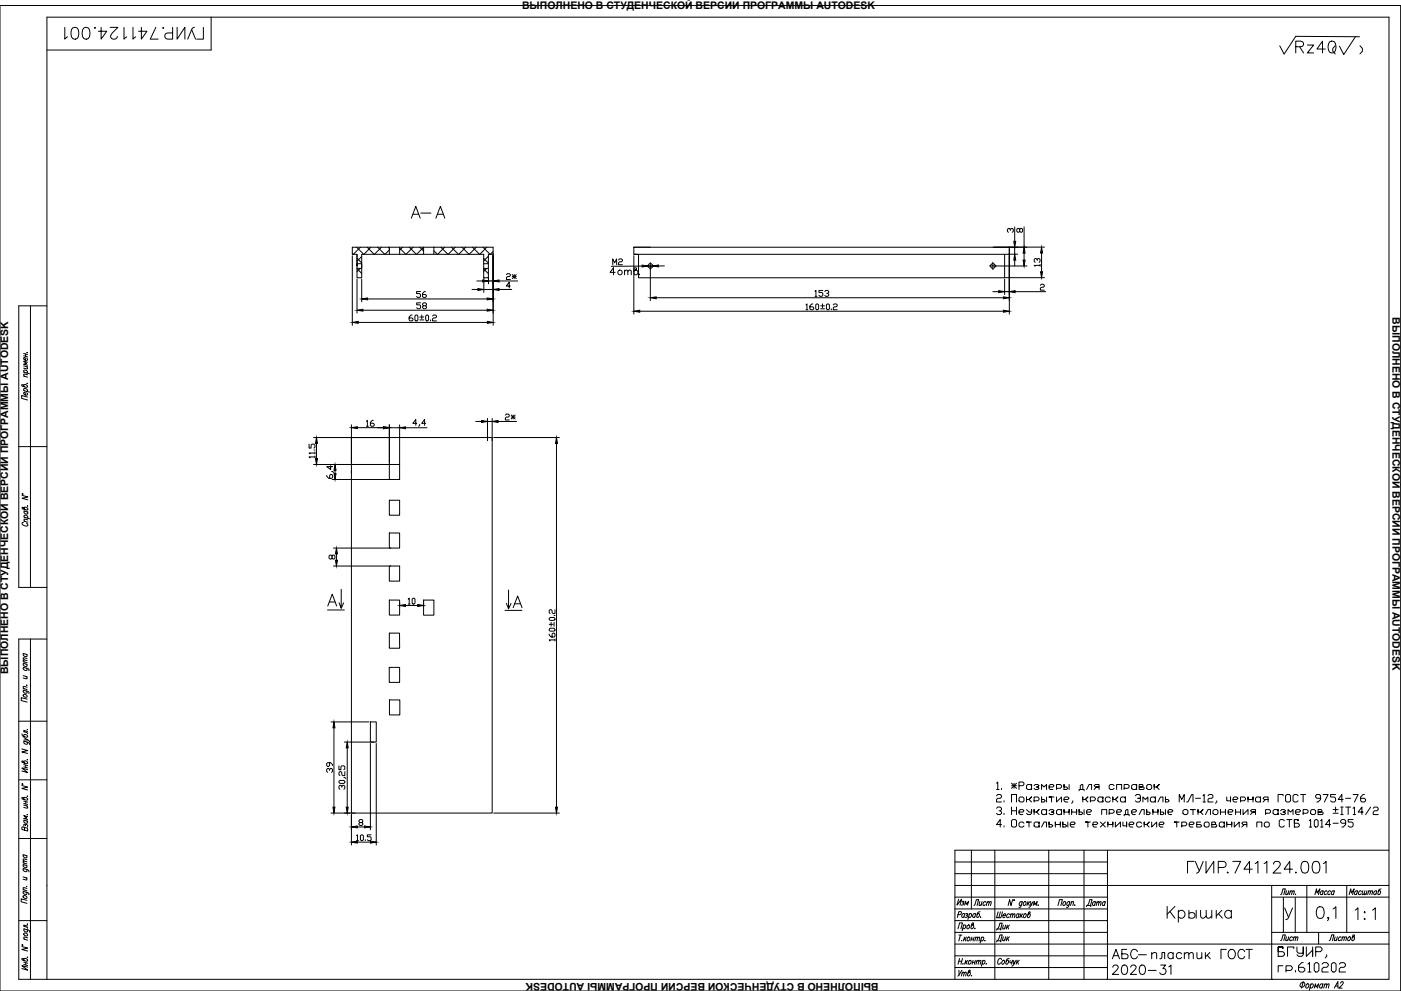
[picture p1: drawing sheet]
<svg xmlns="http://www.w3.org/2000/svg" width="594mm" height="420mm" viewBox="0 0 594 420" stroke-linecap="round" stroke-linejoin="round" font-family="sans-serif">
<!-- layer: KONTUR -->
<path d="M0 2.3h593.9v417.9h-593.9z" fill="none" stroke="#000" stroke-width=".42"/>
<g fill="none" stroke="#000" stroke-width=".42">
<path d="M89.5 7.3v13.9h-69.6M12.9 129.7v119.3M19.9 129.7h-11.9v119.3h11.9M8 189.4h11.9M12.9 270.9v144.3M19.9 270.9h-11.9v144.3h581v-407.9h-569.1v407.9M8 305.8h11.9M8 330.6h11.9M8 355.5h11.9M404.9 375.4h184.1M411.9 360.5v24.9M421.9 360.5v54.7"/>
<path d="M444.7 360.5v54.7M459.7 360.5v54.7M469.6 360.5v54.7M539.2 375.4v39.8M554.1 375.4v19.9M571.1 375.4v19.9M589 360.5h-184.1v54.7M8 390.3h11.9M539.2 380.4h49.8M539.2 395.3h49.8M559.1 395.3v5M469.6 400.3h119.4"/>
</g>
<g fill="none" stroke="#000" stroke-width=".42">
<path d="M10 159.5l1.7 .4M10 157.8l2.5 .7M10 155.1l1.7 .4M10 149.9l1.7 .4M10 150.8l1.7 .5M10.4 157.9l-.4-.5a.82 .82 0 0 1 1.1-.4 .82 .82 0 0 1 .5 1l-.3 .1M10.8 150.1v.9M11.2 155.4l.5 .6-.1 .4-1.6-.3M11.3 151.8l.4 .5a.8 .8 0 0 1-1.1 .4 .8 .8 0 0 1-.4-1.1h.5v1.1M11.4 149.4l.3 .1zM11.7 158.9l-1.6-.3-.1 .4 .5 .6M11.7 153.6l-1.7-.4 1.3 .9-1.3 .3 1.7 .5"/>
<path d="M10 163.5a.78 .78 0 0 1 1.1-.4 .78 .78 0 0 1 .3 1.1l-2-.5-.2-.5h.6l.6 .8M10 165.6l2.5 .6M10.4 165.7l-.4-.5a.82 .82 0 0 1 1.1-.4 .82 .82 0 0 1 .5 1l-.3 .1M11.3 166.5l.4 .5a.79 .79 0 0 1-1.1 .4 .79 .79 0 0 1-.4-1h.5v1.1M11.4 162.5l.3 .1zM11.7 168.4l-2.5-.7v1.2l2.5 .7M9.4 210l2.4 .7-2.4 .5 2.4 .7M9.4 209.3l.3 .3zM10.2 215.6a.79 .79 0 0 1 1-.5 .79 .79 0 0 1 .4 1.1l-2-.4-.2-.7 .5 .1 .6 .8M10.2 219.3l2.5 .7M10.2 216.6l1.6 .5M10.5 219.4l-.3-.5a.75 .75 0 0 1 1-.4 .75 .75 0 0 1 .3 1.1"/>
<path d="M10.5 216.7l-.2 .1a.82 .82 0 0 0 .5 1.1 .82 .82 0 0 0 1-.5l-.3-.4M11.6 214.5l.2 .1zM9.9 221.4l-.2 .1a.77 .77 0 0 0-.3 .9 .77 .77 0 0 0 .9 .5h1.4v-.7l-.5-.4M10.2 221l1.6 .4M11.8 220.4l-1.5-.3-.1 .4 .4 .6M9.8 277.1l1.7 .4M10.2 277.2l-.3 .1a.84 .84 0 0 0 .6 1 .84 .84 0 0 0 1-.4l-.4-.5M11.5 279.2l-1.6-.3-.1 .3 .5 .6M9.8 292.6l2.3 .7 .1 .7M9.8 282.9l2.3 .7 .1 .8M9.8 291.9l1.7 .5M9.8 286.5l1.7 .4"/>
<path d="M9.8 281.2l1.7 .5M9.8 280.5l1.7 .5M9.9 294.5a.95 .95 0 0 1 1.1 0 .95 .95 0 0 1 .4 1 .97 .97 0 0 1-1.1 0 .97 .97 0 0 1-.4-1zM10.2 292.7l-.3 .1a.84 .84 0 0 0 .6 1.1 .84 .84 0 0 0 1-.5l-.4-.5M10.2 283l-.1 .1a.79 .79 0 0 0 .3 1.1 .79 .79 0 0 0 1.1-.5l-.4-.4M10.2 281.3l-.3 .1a.84 .84 0 0 0 .6 1.1 .84 .84 0 0 0 1-.5l-.4-.4M11 286.8l.5 .6-.1 .4-1.6-.4M11.3 290.5l.2 .1zM11.5 296.4l-2.5-.6v1.2l2.5 .7M11.5 291.4l-1.6-.4-.1 .5 .5 .5M11.5 280.1l-1.6-.3-.1 .3 .5 .6M9.3 317.5l2.4 .7-2.4 .6 2.4 .6"/>
<path d="M9.3 311.2l.5 1 1.8 .3a.82 .82 0 0 0-.5-1 .82 .82 0 0 0-1 .4l.3 .5M10.1 314.2l2.2 .7 .1 .7M10.1 312.7l1.6 1-1.6 .1M10.4 314.3l-.1 .1a.77 .77 0 0 0 .4 1.1 .77 .77 0 0 0 1-.5l-.3-.4M11.5 309.3h.1M11.7 313.7l.9 .8M11.7 310.1l-1.6-.4v.5l1.5 .5 .1 .4M9.3 333l2.4 .7-2.4 .6 2.4 .6M9.3 332.3l.4 .3zM10.1 338.6a.79 .79 0 0 1 1-.4 .79 .79 0 0 1 .4 1l-2-.4-.2-.6h.5l.6 .8M10.1 323.1a.8 .8 0 0 1 1-.4 .8 .8 0 0 1 .4 1.1l-2-.5-.2-.6 .3-.1 .8 1M10.1 339.6l1.6 .5"/>
<path d="M10.1 324.2l1.6 .4M10.1 325.2l1.6 .4M10.9 324.4v1M10.9 339.9v.9M11.5 337.5l.2 .1zM11.5 322.1h.2zM11.7 326.3l-2.4-.7 2.4 1.9-2.4-.6M10.1 347.7l1.6 .5M10.1 341.3l1.6 .5M10.1 340.6l1.6 .5M10.4 351.2l-.2-.4-.8-.2-.1 1.1 2.4 .6v-.8l-.4-.5h-.8l-.1 1M10.4 347.8l-.2 .1a.82 .82 0 0 0 .5 1.1 .82 .82 0 0 0 1-.5l-.3-.4"/>
<path d="M10.8 349.8l.7-.1 .1 .9M10.8 350.1l-.1-.5-.5-.1v.8M11.3 341.7l.4 .5-.1 .4-1.5-.3M11.5 345.4h.2zM11.7 346.2l-1.6-.4 1.3 1-1.3 .2 1.6 .5M9.8 379.9a.82 .82 0 0 1 1.1-.1 .82 .82 0 0 1 .2 1.1l-.9-.2zM9.8 377.9l2.2 .7 .1 .7M9.8 368.2l1.9 .5 .6 .6-.2 .4M9.8 377.2l1.6 .5M9.8 371.8l1.6 .4M9.8 366.6l1.6 .4M9.8 365.8l1.6 .5"/>
<path d="M9.8 362.4l1.6 .4M10.2 378l-.3 .1a.82 .82 0 0 0 .5 1 .82 .82 0 0 0 1-.4l-.3-.5M10.2 368.3l-.2 .1a.77 .77 0 0 0 .4 1.1 .77 .77 0 0 0 1-.5l-.3-.4M10.2 366.6l-.3 .1a.82 .82 0 0 0 .5 1.1 .82 .82 0 0 0 1-.5l-.3-.4M10.2 362.5l-.3 .1a.82 .82 0 0 0 .5 1 .82 .82 0 0 0 1-.4l-.3-.5M11 372.1l.4 .6-.1 .4-1.5-.4M11.2 375.8l.2 .1zM11.4 376.7l-1.5-.4-.1 .5 .4 .5M11.4 365.4l-1.5-.3-.1 .3 .4 .6M11.4 364.5l-1.5-.3-.1 .3 .4 .6M10.1 393.8l1.9 .5 .6 .5-.2 .4M10.1 398.1l1.6 .5"/>
<path d="M10.2 395.7a.83 .83 0 0 1 1.1 0 .83 .83 0 0 1 .1 1.1l-1-.2-.3-.5zM10.4 393.9l-.1 .1a.77 .77 0 0 0 .4 1.1 .77 .77 0 0 0 1-.5l-.3-.4M11.4 381.7l-2.4-.6v1.2l2.4 .7M11.5 391.8h.1M11.7 397.6l-1.5-.3-.1 .4 .4 .6M11.7 392.6l-1.6-.4v.5l1.5 .5 .1 .4M406.2 393.8l.7-2.5h1.2l-.6 2.5M406.2 387.8l1.1-.1 .3-1.1-1-.1-.7 2.5M406.6 396.5h1.3M407.2 396.5l-.6 2.4M407.8 398.7h.1M408.5 392.5l.5-.4a.76 .76 0 0 1 .4 1.1 .76 .76 0 0 1-1.1 .2"/>
<path d="M408.6 392.1l-.6 2.5M409 397.3l-.4 1.6M409 387.7l-.1-.3a.82 .82 0 0 0-1 .5 .82 .82 0 0 0 .4 1.1l.5-.4M409.2 387.3l-.5 1.7M409.2 398l.3 .9M409.5 387.4h.8l-.1 .5-.5 .1M409.9 397.3l-1.2 1.2M410 388l.3 .5-.3 .4h-.8M410.2 392.5l.5-.4a.76 .76 0 0 1 .4 1.1 .76 .76 0 0 1-1.1 .2zM410.3 397.6l.5-.3a.76 .76 0 0 1 .4 1.1 .76 .76 0 0 1-1.2 .2zM411 387.7l.4-.4a.76 .76 0 0 1 .5 1.1 .76 .76 0 0 1-1.2 .2M411.1 387.3l-.7 2.5"/>
<path d="M411.9 398.1h.9M412.1 397.3l-.5 1.6M412.4 392.1a.77 .77 0 0 1 .4 1.1 .77 .77 0 0 1-1.1 .3l.5-2 .5-.2v.6l-.8 .6M413.1 397.3l-.5 1.6M413.4 393.5l-.1 .3zM413.6 387.7v-.3a.82 .82 0 0 0-1.1 .5 .82 .82 0 0 0 .5 1.1l.4-.4M413.6 397.8l.6-.5 .4 .1-.4 1.5M413.8 387.3l-.5 1.7M413.8 397.3l-.5 1.6M414.5 397.8l.6-.5 .4 .1-.4 1.5M415.6 386.5l-1.1 .6-.3 1.8a.84 .84 0 0 0 1.1-.5 .84 .84 0 0 0-.5-1.1l-.4 .4M415.8 388.7v.3z"/>
<path d="M416.2 397.6l.4-.3a.82 .82 0 0 1 .4 1 .82 .82 0 0 1-.9 .5l-.2-.2M416.3 397.3l-.7 2.5M417.7 398.7h.1M429.4 381.4l-.7 2.5-.6-2.5-.6 2.5M429.9 381.5l.2 .1-.2 .2zM433.4 382.6v-.1a.8 .8 0 0 0-1.1 .3 .8 .8 0 0 0 .4 1.1l.5-.4M433.5 382.2l-.7 2.3-.7 .1M434.1 382.6l.5-.4a.84 .84 0 0 1 .4 1.1 .84 .84 0 0 1-1 .5zM435.9 382.2l-.5 1.7M436.1 382.9l.4 1M436.8 382.2l-1.2 1.2M437 382.2l.1 1.7 1-1.7"/>
<path d="M438.1 383.9l.5-1.7 .2 1.3 1-1.3-.4 1.7M440.2 383.7v.2zM448.6 383.9l.7-2.5h1.2l-.7 2.5M451.1 382.4l.3-.2a.84 .84 0 0 1 .4 1.1 .84 .84 0 0 1-1 .5l-.1-.9zM453.6 382.6l-.1-.1a.79 .79 0 0 0-1.1 .4 .79 .79 0 0 0 .5 1l.4-.4M453.7 382.2l-.7 2.3-.8 .1M454.3 382.7l.5-.5 .5 .2-.4 1.5M454.4 382.2l-.5 1.7M455.8 383.7l-.1 .2zM9.3 401.3l2.4 .7-2.4 .5 2.4 .7M9.3 400.6l.4 .3zM10.1 406.9a.79 .79 0 0 1 1-.5 .79 .79 0 0 1 .4 1.1l-2-.5-.2-.6h.3l.8 .9"/>
<path d="M10.1 407.9l1.6 .5M10.1 408.9l1.6 .5M10.9 408.1v1M11.5 405.8l.2 .1zM11.7 410l-2.4-.6 2.4 1.9-2.4-.7M406.6 407.5h1.2M406.9 406.4l-.7 2.4M408.1 406.4l-.6 2.4M408.3 408.6h.1M409.5 407.2l-.4 1.6M409.7 407.9l.3 .9M410.4 407.2l-1.2 1.1"/>
<path d="M410.8 407.5l.5-.3a.82 .82 0 0 1 .4 1 .82 .82 0 0 1-1 .5zM412.4 408h1M412.6 407.2l-.4 1.6M413.6 407.2l-.4 1.6M414.2 407.6l.5-.4 .4 .1-.4 1.5M414.3 407.2l-.4 1.6M415.1 407.6l.5-.4 .4 .1-.4 1.5M416.7 407.5l.5-.3a.75 .75 0 0 1 .4 1 .75 .75 0 0 1-1.1 .3M416.8 407.2l-.7 2.5M418.2 408.6h.1M424.6 406.9v-.2a.77 .77 0 0 0-.9-.3 .77 .77 0 0 0-.5 .8v1.5l.5 .1 .6-.6M425.2 407.2l.2-.1a.84 .84 0 0 1 .5 1.1 .84 .84 0 0 1-1 .5l-.1-.9z"/>
<path d="M427.9 406.3l-1.1 .6-.2 1.8a.84 .84 0 0 0 1-.5 .84 .84 0 0 0-.5-1.1l-.4 .4M428.4 407.1v1.1l.8-.5M429.4 407.1l-.5 1.7M429.8 407.1l.1 1.7 1-1.7M429.9 408.8l-.9 .8M431.3 407.1l-.4 1.7M431.5 407.8l.3 1M432.2 407.1l-1.2 1.2M551.6 417a.94 .94 0 0 1 1.4-.4 .94 .94 0 0 1 0 1.4 .94 .94 0 0 1-1.4 .5 .94 .94 0 0 1 0-1.5zM552.7 416.2l-.8 2.7M554 417.5l.4-.4a.91 .91 0 0 1 .5 1.2 .91 .91 0 0 1-1.1 .5zM555.8 417.5l.5-.4a.91 .91 0 0 1 .5 1.2 .91 .91 0 0 1-1.1 .5l-.2-.3"/>
<path d="M555.9 417.1l-.7 2.8M557.3 418.9l.5-1.8 .3 1.4 1-1.4-.4 1.8M560.9 417.5l-.1-.3a.91 .91 0 0 0-1.1 .6 .91 .91 0 0 0 .4 1.1l.5-.4M561 417.1l-.5 1.8M561.6 417.6l.7-.5 .3 .1-.3 1.7M561.8 417.1l-.5 1.8M562.6 417.6l.6-.5 .4 .1-.4 1.7M565.8 418.9l1.5-2.7 .1 2.7M566.3 418h1M568.4 416.9a.59 .59 0 0 1 .7-.7 .59 .59 0 0 1 .5 .8l-1.9 1.9h1.4"/>
</g>
<path d="M404.9 395.3h64.7M404.9 390.3h64.7M544.2 380.6v14.7M549.2 380.6v14.7M404.9 400.3h64.7M404.9 410.2h64.7M404.9 405.3h64.7" fill="none" stroke="#000" stroke-width=".42"/>
<!-- layer: 0 -->
<g fill="none" stroke="#000" stroke-width=".42">
<path d="M542.7 19.4l1.8 3.5M574.7 15.6l-4.9 7.5-1.8-3.5M576.5 15.6l-27.1-.2-4.9 7.5M428.4 97.7l-.4-.8h-.4l-.4 .4v.8l.4 .4M428.4 97.3l.4-.4 .9 .4v.8l-.4 .4M430.3 96.2v6.1M432.4 97.2l.4-.4 .8 .4v.9l-.4 .4-.8-.4v-.9l-.4-.4-.8 .4v.9l.3 .4 .9-.4M434.3 96.2v8.6M149.4 104.8h59.7v3h-2v10h-2v-10h-51.7v10h-2v-10h-2zM149.4 107.5l.3 .3M149.4 108.4v29.5M151.2 104.8l3 3"/>
<path d="M151.4 107.8v5v-1h2v2h-2M151.4 113.9l2 2M151.4 109.5l2 2M151.4 118.4v14.4M152.8 113.8l-1.4 1.4M152.8 104.8l-3 3M153.4 108.8l-2 1.9M153.4 117.7l-.1 .1M153.4 118.4v9.6M155.7 104.8l3 3M157.3 104.8l-3 3M160.1 104.8l3.1 3"/>
<path d="M161.8 104.8l-3.1 3M164.6 104.8l.5 .5M165.1 104.8v3M165.1 106l-1.9 1.8M169.5 104.8v3M169.5 105.2l2.6 2.6M170.7 104.8l-1.2 1.2M173.6 104.8l2.9 3M175.2 104.8l-3 3M176.7 107.8l2.9-3v3M178 104.8l1.6 1.6M184 106.3l1.5 1.5"/>
<path d="M184 104.8v3M184.1 104.8l-.1 .1M186.9 104.8l3 3M188.6 104.8l-3 3M191.4 104.8l3 3M193 104.8l-3 3M195.9 104.8l3 3M197.5 104.8l-3 3M200.4 104.8l2.9 3M202 104.8l-3 3M202.2 119.1h2.5M204.8 104.8l3 3"/>
<path d="M205.1 114l2 2M205.1 109.6l2 1.9M205.1 111.8h2M205.1 113.8h2M205.1 117.6v6.4M206.4 104.8l-2.9 3M206.4 113.8l-1.3 1.3M206.9 117.8l.2-.2v2.8M207.1 108.6l-2 2M207.1 119.1h2M209.1 106.6l-1.2 1.2M209.1 108.4v24.4"/>
<path d="M209.1 107.6v30.3M211.6 119.1h7.9M214.8 116.4l.3-.4h.9l.4 .4-.4 .9h-.9l-.3 .4v.8h1.6M217.2 117.3h1.7M217.2 116.4l1.7 1.7M218.1 116.4v1.7M218.9 116.4l-1.7 1.7M259.8 112.3v-2.5l.8 1.6 .9-1.6v2.5M262.3 110.2l.4-.4h.8l.4 .4-.3 .8h-.9l-.4 .4v.9l1.6-.1M268.8 104.8h159.2v3h-159.2zM268.8 107.8h2v10h155.2v-10M268.8 104.8h7"/>
<path d="M268.8 108.4v24.8M272.3 112.8l-13.1 .1M274.2 112.8h3M275.8 111.3v16.2M281.7 112.7l-2.5 .1M419.6 112.7h2.8M421 104.8h14.5M421 111.2v3.1M421.6 112.8h13.9M425.9 117.7h17M426 118.4v6.5M427.7 107.8h3.8"/>
<path d="M427.9 104.8h15M428 105.5v27.7M430.3 104.8v3M430.3 110.3v2.5M434.3 107.3v3M439.8 110.4v-.4l-.8-.4-.5 .4v.8l.5 .5M439.8 110l.4-.4 .8 .4v.8l-.4 .5M441 112.5h-2.5l.5 .4M441 112.1v.8M441.7 107.3v7.9M151.9 136.7h54.8M153.9 131.5h52.7"/>
<path d="M155.9 126.7h50.7M174.7 133.6h-.4l-.8 .8v1.2l.4 .5h.8l.4-.9-.4-.4h-1.2M175.9 134l.5-.4 .8 .4v1.6l-.4 .5-.9-.5zM178 135.6h1.7M178 134.4h1.7M178.3 123.6h-1.6v.9h1.2l.4 .4v.8l-.4 .4h-.8l-.4-.4M178.4 128.4h-1.7v.8h1.3l.4 .4v.9l-.4 .4h-.9l-.4-.4M178.9 133.6v1.6M179.6 129.6l-.4-.8 .4-.4h.8l.4 .8-1.6 .8 .4 .9h.8l.4-.4-.4-.9M180.4 123.6h-.4l-.8 .9v1.2l.3 .4h.9l.4-.4-.4-.8h-1.2M180.5 134l.4-.4 .8 .4v1.6l-.3 .5-.9-.5zM182.6 135.6v.5"/>
<path d="M183.4 134l.4-.4h.9l.4 .4-.4 .8h-.9l-.4 .4v.9h1.7M200.2 122.7h2.4M205.1 122.7h4M211.6 122.7h5.4M216.4 121.3h-1.7l1.2-1.7v2.5M271.3 132h154.2M278.3 126.2h147.2M341.8 129.2l.4-.3v2.4M341.8 131.3h.8M344.6 128.9l-1.2 .8v1.2l.4 .4h.8l.5-.4-.5-.8h-1.2M345.6 123.6l.4-.5v2.5M345.6 125.6h.8"/>
<path d="M345.9 129.2l.4-.3 .8 .3v1.7l-.4 .4-.8-.4zM348 130.9h1.6M348 129.7h1.6M348.8 128.9v1.6M348.9 123.1h-1.6v.9h1.2l.4 .4v.8l-.4 .4h-.8l-.4-.4M349.8 123.6l.3-.5h.9l.4 .5v.4l-.8 .4M350.4 129.2l.5-.3 .8 .3v1.7l-.4 .4-.9-.4zM351 124.4l.4 .4-.4 .8h-.9l-.3-.4M352.5 130.9v.4M353.4 129.2l.4-.3h.8l.4 .3-.4 .9h-.8l-.4 .4v.8h1.6M421 123.7h2.5M426 123.7h2"/>
<path d="M430.4 123.7h13M441.2 120.9l.4-.4h.8l.4 .4-.4 .9h-.8l-.4 .4v.8h1.6M155.4 178.6l.4-.4v2.5M158.3 178.2h-.4l-.8 .9v1.2l.4 .4h.8l.4-.8-.4-.4h-1.2M176.7 179.5h-1.7l1.3-1.7v2.5M178 179.9l-.5 .9M180.5 179.5h-1.7l1.2-1.7v2.5M201.7 178.7h2.5M206.7 177.4v9.5M206.7 178.7h2M208.7 177.4v9.5M211.2 178.7h7.9"/>
<path d="M214.3 176l.4-.4h.9l.3 .4-.3 .8h-.9l-.4 .4v.9h1.6M216.8 176.8h1.6M216.8 176l1.6 1.6M217.6 176v1.6M218.4 176l-1.6 1.6M131.1 188.3v1.7h.8v-1.3l.4-.4h.8l.5 .4v.9l-.5 .4M133 185.5h31.5M133 196.9h32.3M133.1 190.8h.5M133.6 193.7h-2.5l.4 .4M133.6 192.1h-2.5l.4 .3M133.6 191.6v.8"/>
<path d="M133.6 193.3v.8M134.2 188v6.4M140.2 197.4v1.7l-1.6-1.3h2.5M140.6 199.9l.9 .4M142.1 199.4v1.4M149 185.5h59.7v159.2h-59.7zM149 180.1v16.2M149 199.5v1M151.5 181.3h11.1M155.4 180.7h.8M160.1 181.4h2.5M165.1 196.9h4.4v6.4h-4.4v-6.4h4.4"/>
<path d="M165.1 180.1v16.8M165.1 181.4h4.4M169.5 180.1v16.8M172 181.4h9.1M209.3 185.5h27.9M236 188v154.2M138.6 201.5v.5l.8 .8h1.2l.5-.4v-.9l-.5-.4-.8 .4v1.3M140.8 203.3h24.5M165.1 212.1h4.4v6.3h-4.4zM140.8 235.8l.4-.5 .8 .5v.8l-.4 .4-.8-.4v-.8l-.4-.5-.9 .5v.8l.5 .4 .8-.4M141.4 240h28.1v6.4h-4.4v-6.4M141.4 232.4h24.3"/>
<path d="M142.7 234.8v2.7M165.1 226h4.4v6.4h-4.4zM138.9 258.6h7.1M139 256.9l1.9-5 1.8 5M139.7 255.2h2.4M144.7 249.9v8l-.9-2.3M145.7 255.6l-1 2.3M165.1 254.4h4.4v6.4h-4.4zM169.5 255.5v1.8M172 256.7h5.1M173.1 254l.4-.4v2.5M173.1 256.1h.8"/>
<path d="M175.2 253.6l.8 .4v1.7l-.4 .4-.8-.4v-1.7zM179.6 254.4h4.4v6.4h-4.4zM179.6 255.5v1.8M214.2 258.8h7.1M215.6 250.1v8l-.9-2.3M216.7 255.9l-1.1 2.2M217.6 257.6l1.9-4.9 1.9 4.9M218.3 256h2.4M235.3 258.5v1.6h-.8l-.4-.4v-.8l-.8-.4-.4 .4v.8l.4 .4M165.1 268.4h4.3l.1 6.4h-4.4zM232.9 268.8v.4l.8 .9h1.2l.4-.4v-.9l-.4-.4-.8 .4v1.3M232.9 264.7h1.6"/>
<path d="M233.3 266.4h1.6l.4 .8-.4 .4h-1.6l-.4-.4zM233.3 261.8h1.6l.4 .8-.4 .4h-1.6l-.4-.4zM233.7 263.9v1.6M234.9 263.9v1.6M234.9 260.9h.4M235.3 271.3h-2.4l.4 .4M235.3 270.9v.8M165.1 283h4.4v6.3h-4.4zM165.1 296.8h4.4v6.3h-4.4zM140.4 306.1h16.1M141.6 308.6v33.6M146 314.6h12.6"/>
<path d="M147.2 317.1v25.1M157.1 306.1h2.5v8.5h-2.5zM157.1 315.2v36.6M159.6 315.2v43.1M139.7 326.6v-.4l-.8-.4-.4 .4v.9l.4 .3M139.7 326.2l.5-.4 .8 .4v.9l-.4 .3M139.7 323.3v1.3l-.4 .4-.8-.4v-.9l.4-.4h1.3l.8 .8v.5M143.7 331.3l.4-.4h1.7l.4 .8-.4 .4h-1.7zM143.7 324.7v1.6h.9v-1.2l.3-.4h.9l.4 .4v.8l-.4 .4M144.9 333.8l-.3-.8-.9 .4v.8l.4 .4M144.9 333.4l.5-.4 .8 .4v.8l-.4 .4M145.8 329.6l.8 .5"/>
<path d="M146.2 327.2v1.6h-.8l-.5-.4v-.8l-.3-.4-.9 .4v.8l.4 .4M422.6 332.1l.5-.5v3.1M422.6 337.4l.5-.6h1l.6 .6v.5l-.6 .6h-1l-.5 .5v1h2.1M422.6 334.7h1M424.7 334.2v.5M425.7 339.5v.5M428.9 333.1h2.1M428.9 332.1l2.1 2.1M430 332.1v2.1M431 332.1l-2.1 2.1M432.1 333.1h1.6l.5-.5v-.5l-.5-.5h-1.6v3.1M432.6 337.9h1.1l.5 .6v1l-.5 .5h-1.1l-.5-.5v-1z"/>
<path d="M435.3 333.1l.5-.5h1.1l.5 .5v-.5v2.1v-.5l-.5 .5h-1.1l-.5-.5zM438.5 333.1l.5-.5h1.1l.5 .5-.5 .6h-.6h.6l.5 .5-.5 .5h-1.1l-.5-.5M438.5 339.5h1.6l.5-.5v-.5l-.5-.6h-1.6v2.1M441.7 334.7v-2.1l1 1.1 1.1-1.1v2.1M441.7 337.9v1.1h1l.5 .5-.5 .5h-1zM443.8 337.9v2.1M444.8 333.7h1.6l.6-.6-.6-.5h-1l-.6 .5v1.1l.6 .5h1M447 337.9h-2.2h1.1v2.1M448 334.2h1.6l.5-.5v-.6l-.5-.5h-1.6v2.1M448 337.9v2.1l2.1-2.1v2.1M451.2 332.6v1.1h1.1l.5 .5-.5 .5h-1.1zM451.2 339h1.6l.5-.5-.5-.6h-1.1l-.5 .6v1l.5 .5h1.1"/>
<path d="M453.3 332.6v2.1M454.9 339.5v.5l-.5 .6M457.6 335.3v-.6h.5v-1.6l.5-.5h.5v2.1h-1h1.6v.6M460.8 334.7l1-2.1h1.1v2.1M462.4 339.5h1.5l.6-.5v-.5l-.6-.6h-1.5v2.1M463.9 334.7l1.1-1h-.5l-.6-.6 .6-.5h1.5v1.1h-1h1v1M466 337.9h1.1l.6 .6v-.6v2.1v-.5l-.6 .5h-1.1l-.5-.5v-1zM470.8 338.5l-.5-.6h-1l-.6 .6v1l.6 .5h1l.5-.5M472.4 333.1l-.5-.5h-1.1l-.5 .5v1.1l.5 .5h1.1l.5-.5M473.5 334.7v-2.1h2.1v2.1M475.6 337.9h1.1l.5 .6v-.6v2.1v-.5l-.5 .5h-1.1l-.5-.5v-1zM476.7 334.2h1.6l.5-.5v-.6l-.5-.5h-1.6v2.1"/>
<path d="M479.8 333.1l.6-.5h1.1l.5 .5v-.5v2.1v-.5l-.5 .5h-1.1l-.6-.5zM481.5 337.4l.5-.6h1.1l.5 .6v1.1h-1.1h1.1v1l-.5 .5h-1.1l-.5-.5M484.1 332.6h-1v2.1l2-.2-.2-.8h-1.8h1M484.1 332.6l.6 .5-.6 .5M486.2 333.1l.5-.5h1.1l.6 .5v1.1l-.6 .5h-1.1l-.5-.5zM487.8 338.5l.6-.6h1l.5 .6v-.6v2.1v-.5l-.5 .5h-1l-.6-.5zM489.4 334.7v-2.1v1.1h1.1l1-1.1-1 1.1 1 1M494.2 337.9v1.1h1.1l.5 .5-.5 .5h-1.1zM506.9 338.5h2.2M510.1 337.4l.5-.6v3.2M512.2 337.4l.5-.6h1.1l.5 .6v.5l-.5 .6h-1.1l-.5 .5v1h2.1M516 339.5v.5l-.6 .6"/>
<path d="M520.2 337.9v1.6h1.6v-1.6v2.1M522.9 339h1.5l.6-.5-.6-.6h-1l-.5 .6v1l.5 .5h1M526 339.5h1.6l.6-.5v-.5l-.6-.6h-1.6v2.1M532.4 338.5l.5-.6h1.1l.5 .6v-.6v2.1v-.5l-.5 .5h-1.1l-.5-.5zM544.1 337.4v-.6h-2.1v3.2M545.1 337.4l.6-.6h1l.5 .6v2.1l-.5 .5h-1l-.6-.5zM550.4 337.4l-.5-.6h-1l-.6 .6v2.1l.6 .5h1l.5-.5M551.5 336.8h2.1M552.6 336.8v3.2M560 338.5h-1.6l-.5-.6v-.5l.5-.6h1.1l.5 .6v1.6l-1.1 1h-.5M561 336.8h2.2l-1.6 3.2M566.3 336.8h-2.1v1.1h1.6l.5 .6v1l-.5 .5h-1l-.6-.5"/>
<path d="M569.6 339h-2.2l1.6-2.2v3.2M570.6 338.5h2.1M573.8 336.8h2.1l-1.6 3.2M578.6 336.8h-.6l-1 1.1v1.6l.5 .5h1.1l.5-.5v-.5l-.5-.5h-1.6M140.4 344.7h10.2M149 345.3v13M151.2 354.3l.4-.4v2.5M151.2 356.4h.8M151.5 350.6h3.1M151.5 357h5.6M152.6 348.7l-.4-.4 .4-.8h.9l.3 .8-.3 .4h-.9l-.4 .8 .4 .5h.9l.3-.5-.3-.8M152.8 354.3l.4-.4 .9 .4v1.7l-.4 .4-.9-.4z"/>
<path d="M154.9 356v.4M157.4 353.9h-1.7v.9h1.3l.4 .4v.8l-.4 .4h-.8l-.5-.4M209.3 344.7h27.9M422.6 342.7l.5-.5h1l.6 .5v.5l-.6 .5h-.5M424.1 343.7l.6 .6v.5l-.6 .6h-1l-.5-.6M424.7 349.6h-2.1l1.5-2.1v3.1M425.7 344.8v.6M425.7 350.1v.5M428.9 340v-3.2h2.1v3.2M428.9 348l.6-.5h1l.5 .5v2.1l-.5 .5h-1l-.6-.5zM428.9 342.2v3.2M428.9 343.7h2.1"/>
<path d="M431 342.2v3.2M432.1 344.3h1.6l.5-.6-.5-.5h-1.1l-.5 .5v1.1l.5 .6h1.1M434.2 349l-.5-.5h-1.1l-.5 .5v1.1l.5 .5h1.1l.5-.5M435.3 340v-2.1v1.1h1l1.1-1.1-1.1 1.1 1.1 1M435.3 343.2l1 1.1h1.1v-1.1v1.6l-.5 .6h-1.1l-.5-.6M437.4 348.5h-2.1h1v2.1M438.5 345.4v-2.2v1.1h1l1.1-1.1-1.1 1.1 1.1 1.1M438.5 349l.5-.5h1.1l.5 .5v-.5v2.1v-.5l-.5 .5h-1.1l-.5-.5zM441.7 350.6l1-2.1h1.1v2.1M442.2 343.2h1l.6 .5v-.5v2.2v-.6l-.6 .6h-1l-.5-.6v-1.1zM444.8 343.7l.6-.5h1l.6 .5-.6 .6h-.5h.5l.6 .5-.6 .6h-1l-.6-.6M444.8 348.5v1.1h1.1l.5 .5-.5 .5h-1.1z"/>
<path d="M447.5 350.6v-2.1v1.1h2.1v-1.1v2.1M448 343.7l.6-.5h1l.5 .5v-.5v2.2v-.6l-.5 .6h-1l-.6-.6zM450.7 348.5v1.1h1l.6 .5-.6 .5h-1zM451.2 345.4v-2.2v1.1h2.1v-1.1v2.2M452.8 348.5v2.1M453.9 349.6h1.6l.5-.6-.5-.5h-1.1l-.5 .5v1.1l.5 .5h1.1M454.4 345.4v-2.2v1.1h2.1v-1.1v2.2M457.6 343.2v1.1h1l.5 .5-.5 .6h-1zM459.1 340v-2.1v1.1h1.1l1.1-1.1-1.1 1.1 1.1 1M459.7 343.2v2.2M460.8 344.3h1.6l.5-.6-.5-.5h-1.1l-.5 .5v1.1l.5 .6h1.1M462.4 348.5h-2.2h1.1v2.1"/>
<path d="M463.4 349.6h1.6l.5-.6-.5-.5h-1.1l-.5 .5v1.1l.5 .5h1.1M466.6 348.5l2.1 2.1M467.1 345.4v-2.2h2.2v2.2M468.7 348.5l-2.1 2.1M469.8 350.6v-2.1v1.1h2.1v-1.1v2.1M470.3 344.8h1.6l.5-.5v-.6l-.5-.5h-1.6v2.2M471.9 340v-2.1v1.1h1l1.1-1.1-1.1 1.1 1.1 1M472.9 348.5v2.1l2.2-2.1v2.1M473.5 344.3h1.6l.5-.6-.5-.5h-1.1l-.5 .5v1.1l.5 .6h1.1M476.2 348.5v1.6h1.5v-1.6v2.1M476.7 345.9v-.5h.5v-1.7l.5-.5h.6v2.2h-1.1h1.6v.5M478.8 349.6h1.6l.5-.6-.5-.5h-1.1l-.5 .5v1.1l.5 .5h1.1"/>
<path d="M479.8 344.3h1.7l.5-.6-.5-.5h-1.1l-.6 .5v1.1l.6 .6h1.1M483.1 345.4l1-2.2h1.1v2.2M484.1 349l-.5-.5h-1.1l-.5 .5v1.1l.5 .5h1.1l.5-.5M484.6 340v-2.1l1.1 1.1 1-1.1v2.1M485.2 350.6v-2.1v1.1h1l1.1-1.1-1.1 1.1 1.1 1M486.2 343.2v1.1h1.1l.5 .5-.5 .6h-1.1zM488.4 348.5v2.1l2.1-2.1v2.1M488.9 345.4v-2.2v1.1h2.1v-1.1v2.2M491 340l1.1-2.1h1v2.1M491.5 349.6h1.6l.5-.6-.5-.5h-1l-.6 .5v1.1l.6 .5h1M492.1 343.2v1.1h1l.5 .5-.5 .6h-1zM494.2 343.2v2.2"/>
<path d="M495.3 344.3h1.5l.6-.6-.6-.5h-1l-.5 .5v1.1l.5 .6h1M500 340v-3.2l1.1 2.2 1.1-2.2v3.2M500 348.5h-2.1h1.1v2.1M501.1 350.1h1.6l.5-.5v-.6l-.5-.5h-1.6v2.1M501.6 343.7l.6-.5h1l.5 .5v1.1l-.5 .6h-1l-.6-.6zM503.2 340h.5l1.6-3.2h.6v3.2M504.3 349.6h1.6l.5-.6-.5-.5h-1.1l-.5 .5v1.1l.5 .5h1.1M506.9 343.2h-2.1h1.1v2.2M508 345.4v-2.2v1.1h1.1l1-1.1-1 1.1 1 1.1M509.1 348.5h-1.7v2.1h1.7l.5-.5-.5-.5h-1.7M510.1 340h1.1M510.6 349l.6-.5h1l.5 .5v1.1l-.5 .5h-1l-.6-.5z"/>
<path d="M511.2 345.4l1-2.2h1.1v2.2M514.3 343.7l.6-.5h1.1l.5 .5v1.1l-.5 .6h-1.1l-.6-.6zM514.9 348.5h-1.1v2.1l2.1-.2-.2-.7-1.9-.1h1.1M514.9 348.5l.6 .5-.6 .5M517 349l.5-.5h1.1l.5 .5v-.5v2.1v-.5l-.5 .5h-1.1l-.5-.5zM517.5 345.4v-2.2v1.1h2.1v-1.1v2.2M520.2 350.6v-2.1v1.1h2.1v-1.1v2.1M520.7 344.3h1.6l.6-.6-.6-.5h-1l-.6 .5v1.1l.6 .6h1M523.4 348.5v2.1l2.1-2.1v2.1M523.9 345.4v-2.2v1.1h2.1v-1.1v2.2M526.5 350.6l1.1-1h-.5l-.6-.6 .6-.5h1.6v1.1h-1.1h1.1v1M527.1 343.2v2.2l2.1-2.2v2.2"/>
<path d="M529.2 340v-2.1v1.1h2.1v-1.1v2.1M530.3 345.4l1-1.1h-.5l-.5-.6 .5-.5h1.6v1.1h-1.1h1.1v1.1M532.9 350.6v-2.1h2.2v2.1M535.6 340l1.1-1h-.6l-.5-.5 .5-.6h1.6v1.1h-1h1v1M536.1 349l.6-.5h1l.5 .5v1.1l-.5 .5h-1l-.6-.5zM536.7 344.8h1.5l.6-.5v-.6l-.6-.5h-1.5v2.2M539.8 343.7l.5-.5h1.1l.6 .5v-.5v2.2v-.6l-.6 .6h-1.1l-.5-.6zM543 343.7l.5-.5h1.1l.5 .5-.5 .6h-.5h.5l.5 .5-.5 .6h-1.1l-.5-.6M544.6 348l-.5-.5h-1.1l-.5 .5v2.1l.5 .5h1.1l.5-.5M545.7 347.5h2.1M546.2 345.4v-2.2l1 1.1 1.1-1.1v2.2M546.7 347.5v3.1"/>
<path d="M548.9 347.5h1.5v.5v-.5h-1.5v1.5h1.5l.6 .6v.5l-.6 .5h-1.5zM549.4 344.3h1.6l.5-.6-.5-.5h-1.1l-.5 .5v1.1l.5 .6h1.1M552.6 344.8h1.5l.6-.5v-.6l-.6-.5h-1.5v2.2M555.2 348l.6-.5v3.1M555.2 350.6h1.1M555.8 343.7l.5-.5h1l.6 .5v1.1l-.6 .6h-1l-.5-.6zM557.3 348l.6-.5h.5l.5 .5v2.1l-.5 .5h-.5l-.6-.5zM560 343.2h-1.1v2.2h1.6M560 344.3h-1.1h1.6M560 348l.5-.5v3.1M560 350.6h1M560 343.2l.5 .5-.5 .6"/>
<path d="M560.6 344.3l.5 .5-.5 .5M564.2 349.6h-2.1l1.6-2.1v3.1M565.3 344.8h2.1M565.3 343.2h2.1M565.3 349h2.1M566.3 342.2v2.1M568.5 345.4h1.1M568.5 342.2h1.1M569 342.2v3.2M570.6 349h-1.6l-.5-.5v-.5l.5-.5h1.1l.5 .5v1.6l-1 1h-.6M570.6 342.2h2.1M571.7 342.2v3.2"/>
<path d="M573.8 342.7l.5-.5v3.2M573.8 347.5h-2.1v1h1.5l.6 .5v1.1l-.6 .5h-1l-.5-.5M573.8 345.4h1M578 344.3h-2.1l1.6-2.1v3.2M581.2 342.2l-2.1 3.2M582.3 342.7l.5-.5h1.1l.5 .5v.5l-.5 .5h-1.1l-.5 .6v1.1h2.1M404.9 370.4h64.7M404.9 365.5h64.7M404.9 385.4h64.7M404.9 380.4h64.7M544.7 384.9l1.7 4.1M548.1 384.9l-1.9 4.5-1 .5"/>
<path d="M558.9 384.6a1.66 1.66 0 0 1 2.4 .8 4 4 0 0 1-.5 3.8 1.66 1.66 0 0 1-2.4-.7 4 4 0 0 1 .5-3.9zM563.4 389.2h-.5l.3-.3 .2 .3-.5 1.1M565.3 385.4l1.2-1v5M574.6 385.9l1.2-1v5M578.4 389.6h.5l-.2 .3zM578.7 386.5l.2 .3-.2 .3zM582 385.9l1.2-1v5M471.7 406.5l1.5-4 1.5 4M471.9 410.1l.4-.7 1.1-.2 .6 .3 .2 .8-2.5 2.8h2.6M472.3 405.2h1.9M476 409.4a1.27 1.27 0 0 1 1.9 .5 2.01 2.01 0 0 1-1.3 3.2 2.16 2.16 0 0 1-.9-3.2zM477.8 402.5h-2.1v4h1.7a1.04 1.04 0 0 0 1-1.1 1.04 1.04 0 0 0-1-1h-1.7"/>
<path d="M479.5 410.1l.3-.7 1.2-.2 .5 .3 .3 .8-2.5 2.8h2.6M482.3 403.5a1.46 1.46 0 0 0-1.7-1 1.46 1.46 0 0 0-1.1 1.5v1a1.46 1.46 0 0 0 1.1 1.5 1.46 1.46 0 0 0 1.7-.9M482.7 404.8h3.4M483.7 409.4a1.23 1.23 0 0 1 1.8 .5 2.01 2.01 0 0 1-1.3 3.2 2.49 2.49 0 0 1-.5-3.7zM486.9 411.4h3.4M488.4 404.6l.5-.6a.98 .98 0 0 1 1.6 .4v2.1M488.4 403.9v2.6M491.8 406.5l.7-.2 .2-2.4h1.2v2.6M492.2 409.2h2l-1.1 1.5a1.34 1.34 0 0 1 1.3 1.8 1.34 1.34 0 0 1-2.2 .5l-.4-.6M495.6 409.9l.9-.7v3.9M497.5 404.4a1.26 1.26 0 0 0-1.9-.2 1.26 1.26 0 0 0 0 1.9 1.26 1.26 0 0 0 1.9-.2M497.5 403.9v2.6"/>
<path d="M501.1 404.4a1.26 1.26 0 0 0-1.9-.2 1.26 1.26 0 0 0 0 1.9 1.26 1.26 0 0 0 1.9-.2M502.2 404.6l1-.7 .7 .1 .2 2.5M502.2 403.9v2.6M504.1 404.6l.9-.7 .8 .1 .2 2.5M507.5 403.9l.2 2.4 .9 .2 1-.8M509.6 403.9v2.6M511.1 403.9v2.6M511.9 405l1.3 1.5M513 403.9l-1.9 1.8M520 402.5h-2.3v4M521.2 403.1a1.47 1.47 0 0 1 1.7-.5 1.47 1.47 0 0 1 .9 1.4v1a1.52 1.52 0 0 1-1.5 1.5 1.52 1.52 0 0 1-1.5-1.5zM527.8 403.5a1.48 1.48 0 0 0-1.7-1 1.48 1.48 0 0 0-1.2 1.5v1a1.49 1.49 0 0 0 1.2 1.5 1.49 1.49 0 0 0 1.7-.9"/>
<path d="M528.4 402.5h2.6M529.7 402.5v4M539.2 415.2h.1"/>
<circle cx="275.8" cy="112.8" r=".99"/>
<circle cx="421" cy="112.8" r=".99"/>
</g>
<g fill="#000" stroke="#000" stroke-width=".42">
<path d="M204.7 118.7l2.4 .4-2.4 .4zM209.1 119.1l2.5-.4v.8zM272.2 112.4l2.5 .4-2.4 .4zM276.7 112.8l2.5-.4v.8zM430.3 107.8l.4 2.5h-.8zM429.9 102.3h.8l-.4 2.5zM433.8 110.3h.9l-.4 2.5zM434.3 104.8l.4 2.5h-.9zM441.2 115.2h.9l-.4 2.5zM441.7 104.8l.4 2.5h-.9zM149.4 136.7l2.5-.4v.8zM151.4 131.5l2.5-.4v.8z"/>
<path d="M153.4 126.7l2.5-.4v.8zM202.6 122.3l2.5 .4-2.5 .4zM206.6 126.3l2.5 .4-2.5 .4zM206.6 131.1l2.5 .4-2.5 .4zM206.7 136.3l2.4 .4-2.4 .4zM209.1 122.7l2.5-.4v.8zM268.8 132l2.5-.5v.9zM275.8 126.2l2.5-.3v.8zM423.5 123.2l2.5 .5-2.5 .4zM425.5 125.9l2.5 .3-2.5 .5zM425.5 131.5l2.5 .5-2.5 .4zM428 123.7l2.4-.5v.9z"/>
<path d="M204.2 178.3l2.5 .4-2.5 .4zM208.7 178.7l2.5-.4v.8zM133.8 194.4h.8l-.4 2.5zM134.2 185.5l.4 2.5h-.8zM142.1 196.9l.4 2.5h-.9zM149 181.3l2.5-.4v.8zM162.6 181l2.5 .4-2.5 .4zM162.6 180.9l2.5 .4-2.5 .4zM169.5 181.4l2.5-.4v.8zM236 185.5l.4 2.5h-.9zM141.6 200.8h.9l-.4 2.5zM142.7 232.4l.4 2.4h-.9z"/>
<path d="M142.2 237.5h.9l-.4 2.5zM169.5 256.7l2.5-.4v.8zM177.1 256.3l2.5 .4-2.5 .4zM141.6 306.1l.4 2.5h-.8zM147.2 314.6l.5 2.5h-.9zM141.2 342.2h.8l-.4 2.5zM146.8 342.2h.9l-.5 2.5zM149 350.6l2.5-.4v.8zM149 357l2.5-.4v.9zM154.6 350.2l2.5 .4-2.5 .4zM157.1 356.6l2.5 .4-2.5 .5zM235.5 342.2h.9l-.4 2.5z"/>
</g>
<g fill="none" stroke="#000" stroke-width=".42">
<path d="M542 401.5h2v.7v-.7h-2v2h2l.7 .7v.6l-.7 .7h-2zM544 409.4h-2v2.7M545.3 411.4h2l.7-.6v-.7l-.7-.7h-2v2.7M548.6 402.2v-.7h-2.6v4M549.3 411.4v.7M550 401.5v2l.6 .7h2v-2.7v3.3l-.7 .7h-1.3l-.6-.7M552.6 408.1h-.7l-1.3 1.3v2l.7 .7h1.3l.7-.7v-.6l-.7-.7h-2M553.9 401.5v4l2.7-2.7v2.7v-4M554.6 408.8l.7-.7v4M554.6 412.1h1.3M557.3 408.8l.6-.7h.7l.7 .7v2.6l-.7 .7h-.7l-.6-.7zM557.9 403.5h2l.7-.7v-.6l-.7-.7h-2v4"/>
<path d="M560.6 408.8l.7-.7h1.3l.6 .7v.6l-.6 .7h-1.3l-.7 .7v1.3h2.6M562.6 404.8v.7l-.7 .6M564.6 408.8l.6-.7h.7l.6 .7v2.6l-.6 .7h-.7l-.6-.7zM567.9 408.8l.6-.7h1.4l.6 .7v.6l-.6 .7h-1.4l-.6 .7v1.3h2.6"/>
</g>
<text font-size="11" x="493.5" y="392.3">Крышка</text>
<text font-size="9.3" x="26.1" y="18">ГУИР.741124.001</text>
<g font-size="8.8">
<text x="548.2" y="23.6">Rz40</text>
<text x="173.2" y="93.8">А-А</text>
<text x="502.4" y="371.5">ГУИР.741124.001</text>
</g>
<text font-size="7.1" x="564.1" y="24">( )</text>
<text font-size="6.6" x="257.5" y="117.8">4отв.</text>
<g font-size="6.2">
<text x="459.3" y="385.6">Дата</text>
<text x="421.2" y="395.5">Дик</text>
<text x="421.2" y="400.4">Дик</text>
</g>
<g font-size="5.7">
<text x="541.9" y="380.6">Лит.</text>
<text x="556.3" y="380.6">Масса</text>
<text x="570.8" y="380.6">Масштаб</text>
<text x="404.6" y="384.9">Изм</text>
<text x="411.7" y="385.2">Лист</text>
<text x="421.2" y="390.2">Шестаков</text>
<text x="541.9" y="400">Лист</text>
<text x="562.3" y="400">Листов</text>
</g>
<text font-size="5.3" x="405" y="414.9">Утв.</text>
<g font-size="4.4">
<text x="221.4" y="3.7">ВЫПОЛНЕНО В СТУДЕНЧЕСКОЙ ВЕРСИИ ПРОГРАММЫ AUTODESK</text>
<text x="590.5" y="134.6" transform="rotate(90 590.5 134.6)">ВЫПОЛНЕНО В СТУДЕНЧЕСКОЙ ВЕРСИИ ПРОГРАММЫ AUTODESK</text>
<text x="3.5" y="285.8" transform="rotate(-90 3.5 285.8)">ВЫПОЛНЕНО В СТУДЕНЧЕСКОЙ ВЕРСИИ ПРОГРАММЫ AUTODESK</text>
<text x="372.6" y="416.7" transform="rotate(-180 372.6 416.7)">ВЫПОЛНЕНО В СТУДЕНЧЕСКОЙ ВЕРСИИ ПРОГРАММЫ AUTODESK</text>
</g>
</svg>
